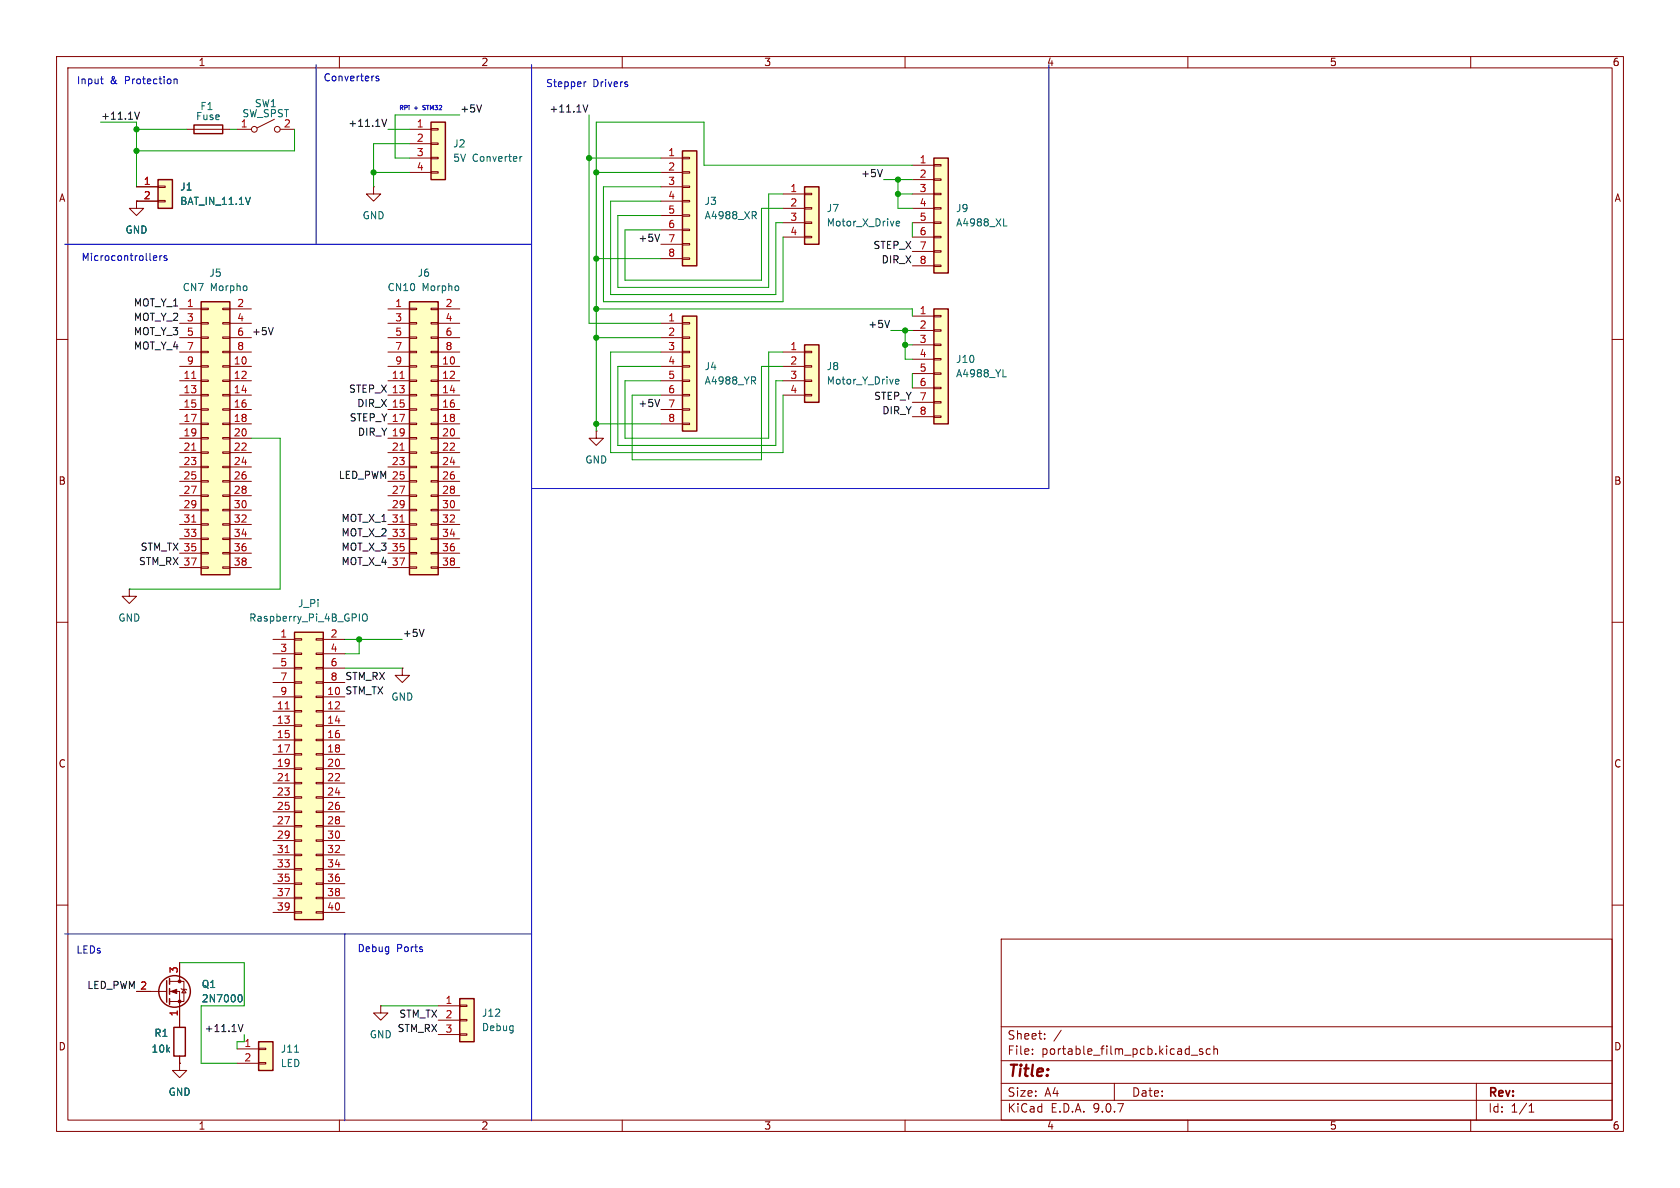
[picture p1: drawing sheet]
<svg xmlns="http://www.w3.org/2000/svg" width="297mm" height="210mm" viewBox="0 0 297 210" stroke-linecap="round" stroke-linejoin="round" font-family="sans-serif">
<g fill="none" stroke="#840000" stroke-width=".18">
<path d="M10 10h277v190h-277zM12 12h273v186h-273zM60 10v2M110 10v2M160 10v2M210 10v2M260 10v2M10 60h2M285 60h2M10 110h2M71.1 118.1v1.3h1.3l-1.3 1.3-1.3-1.3h1.3M71.1 118.1h.1"/>
<path d="M285 110h2M10 160h2M177 166h108v32h-108zM285 160h2M60 198v2M110 198v2M160 198v2M177 194.5h108M177 191.5h108M177 187.5h108M177 181.5h108M182.5 186.3v.1"/>
<path d="M182.5 185.5v.1M184.7 183.6v.1M184.7 182.8v.1M187.6 182.1l-1.3 2M197 191.5v3M210 198v2M210.6 186.5h1.1M212.6 185.5l-.4-.1-.2 .2 .1 .2 .5 .2v.3h-.6M214 185.5l-.5-.1-.3 .3v.4l.2 .2h.6M214.6 185.5l.2-.1 .4 .1v.9M214.6 184.9v1.5M260 198v2"/>
<path d="M261 191.5v6.5M270.3 196.6h.9M270.3 195.5l.4-.4v1.5"/>
</g>
<path d="M120.6 26.7h2.6v20.3h-2.6z" fill="#ffffc2"/>
<path d="M120.6 26.7h2.6v20.3h-2.6z" fill="none" stroke="#840000" stroke-width=".25"/>
<g fill="none" stroke="#840000" stroke-width=".18">
<path d="M116.8 27.9h3.8M116.8 30.5h3.8M116.8 33h3.8M116.8 35.6h3.8M116.8 38.1h3.8M120.6 27.8h1.3v.3h-1.3zM120.6 30.4h1.3v.2h-1.3zM120.6 32.9h1.3v.2h-1.3zM120.6 35.4h1.3v.3h-1.3zM120.6 38h1.3v.2h-1.3zM116.8 40.6h3.8M116.8 43.2h3.8"/>
<path d="M116.8 45.7h3.8M120.6 40.5h1.3v.3h-1.3zM120.6 43.1h1.3v.2h-1.3zM120.6 45.6h1.3v.2h-1.3z"/>
</g>
<path d="M133.3 38.1l.4 .6M133.5 37.4l.2 .3-.1 .3-.1 .1" fill="none" stroke="#006464" stroke-width=".18"/>
<path d="M142.2 33h2.6v10.2h-2.6z" fill="#ffffc2"/>
<path d="M142.2 33h2.6v10.2h-2.6z" fill="none" stroke="#840000" stroke-width=".25"/>
<path d="M138.4 34.3h3.8M138.4 36.8h3.8M138.4 39.4h3.8M142.2 34.2h1.3v.2h-1.3zM142.2 36.7h1.3v.3h-1.3zM142.2 39.2h1.3v.3h-1.3zM138.4 41.9h3.8M142.2 41.8h1.3v.2h-1.3z" fill="none" stroke="#840000" stroke-width=".18"/>
<path d="M158.4 39.5l.6-.1v-.2l-.4-.1-.2 .2 .1 .6h.5" fill="none" stroke="#006464" stroke-width=".18"/>
<path d="M165.1 54.6h2.5v20.3h-2.5z" fill="#ffffc2"/>
<path d="M165.1 54.6h2.5v20.3h-2.5z" fill="none" stroke="#840000" stroke-width=".25"/>
<g fill="none" stroke="#840000" stroke-width=".18">
<path d="M161.3 55.9h3.8M161.3 58.4h3.8M165.1 55.8h1.3v.2h-1.3zM165.1 58.3h1.3v.2h-1.3zM161.3 61h3.8M161.3 63.5h3.8M161.3 66h3.8M161.3 68.6h3.8M161.3 71.1h3.8M161.3 73.7h3.8M165.1 60.8h1.3v.3h-1.3zM165.1 63.4h1.3v.2h-1.3z"/>
<path d="M165.1 65.9h1.3v.3h-1.3zM165.1 68.5h1.3v.2h-1.3zM165.1 71h1.3v.2h-1.3zM165.1 73.5h1.3v.3h-1.3z"/>
</g>
<path d="M177.3 66.6h.6" fill="none" stroke="#006464" stroke-width=".18"/>
<path d="M81.3 176.5h2.5v7.7h-2.5z" fill="#ffffc2"/>
<path d="M81.3 176.5h2.5v7.7h-2.5z" fill="none" stroke="#840000" stroke-width=".25"/>
<path d="M77.5 177.8h3.8M81.3 177.7h1.2v.2h-1.2zM77.5 180.3h3.8M77.5 182.9h3.8M81.3 180.2h1.2v.3h-1.2zM81.3 182.8h1.2v.2h-1.2z" fill="none" stroke="#840000" stroke-width=".18"/>
<path d="M165.1 27.9h2.5v20.4h-2.5z" fill="#ffffc2"/>
<path d="M165.1 27.9h2.5v20.4h-2.5z" fill="none" stroke="#840000" stroke-width=".25"/>
<g fill="none" stroke="#840000" stroke-width=".18">
<path d="M161.3 29.2h3.8M161.3 31.8h3.8M161.3 34.3h3.8M161.3 36.8h3.8M161.3 39.4h3.8M165.1 29.1h1.3v.2h-1.3zM165.1 31.6h1.3v.3h-1.3zM165.1 34.2h1.3v.2h-1.3zM165.1 36.7h1.3v.3h-1.3zM165.1 39.2h1.3v.3h-1.3zM161.3 41.9h3.8M161.3 44.5h3.8"/>
<path d="M161.3 47h3.8M165.1 41.8h1.3v.2h-1.3zM165.1 44.3h1.3v.3h-1.3zM165.1 46.9h1.3v.2h-1.3zM105.4 76.2v1.3h1.3l-1.3 1.2-1.3-1.2h1.3M105.4 76.2h.1M67.3 177.8v1.3h1.3l-1.3 1.2-1.3-1.2h1.3M67.3 177.8h.1"/>
</g>
<path d="M177.4 39.9h.6" fill="none" stroke="#006464" stroke-width=".18"/>
<path d="M120.6 55.9h2.6v20.3h-2.6z" fill="#ffffc2"/>
<path d="M120.6 55.9h2.6v20.3h-2.6z" fill="none" stroke="#840000" stroke-width=".25"/>
<g fill="none" stroke="#840000" stroke-width=".18">
<path d="M116.8 57.2h3.8M116.8 59.7h3.8M120.6 57h1.3v.3h-1.3zM120.6 59.6h1.3v.2h-1.3zM116.8 62.2h3.8M116.8 64.8h3.8M116.8 67.3h3.8M116.8 69.9h3.8M116.8 72.4h3.8M116.8 74.9h3.8M120.6 62.1h1.3v.3h-1.3zM120.6 64.6h1.3v.3h-1.3z"/>
<path d="M120.6 67.2h1.3v.2h-1.3zM120.6 69.7h1.3v.3h-1.3zM120.6 72.3h1.3v.2h-1.3zM120.6 74.8h1.3v.3h-1.3z"/>
</g>
<path d="M133.2 67.3l.4 .6M133.5 66.7v.5" fill="none" stroke="#006464" stroke-width=".18"/>
<path d="M52.1 111.8h5v50.8h-5z" fill="#ffffc2"/>
<path d="M52.1 111.8h5v50.8h-5z" fill="none" stroke="#840000" stroke-width=".25"/>
<g fill="none" stroke="#840000" stroke-width=".18">
<path d="M48.3 113h3.8M48.3 115.6h3.8M48.3 118.1h3.8M52.1 112.9h1.2v.3h-1.2zM52.1 115.4h1.2v.3h-1.2zM52.1 118h1.2v.2h-1.2zM55.9 112.9h1.2v.3h-1.2zM55.9 115.4h1.2v.3h-1.2zM55.9 118h1.2v.2h-1.2zM57.1 113h3.9M57.1 115.6h3.9M57.1 118.1h3.9"/>
<path d="M48.3 120.7h3.8M48.3 123.2h3.8M48.3 125.7h3.8M48.3 128.3h3.8M48.3 130.8h3.8M48.3 133.4h3.8M48.3 135.9h3.8M48.3 138.4h3.8M52.1 120.5h1.2v.3h-1.2zM52.1 123.1h1.2v.2h-1.2zM52.1 125.6h1.2v.3h-1.2zM52.1 128.1h1.2v.3h-1.2z"/>
<path d="M52.1 130.7h1.2v.2h-1.2zM52.1 133.2h1.2v.3h-1.2zM52.1 135.8h1.2v.2h-1.2zM52.1 138.3h1.2v.3h-1.2zM55.9 120.5h1.2v.3h-1.2zM55.9 123.1h1.2v.2h-1.2zM55.9 125.6h1.2v.3h-1.2zM55.9 128.1h1.2v.3h-1.2zM55.9 130.7h1.2v.2h-1.2zM55.9 133.2h1.2v.3h-1.2zM55.9 135.8h1.2v.2h-1.2zM55.9 138.3h1.2v.3h-1.2z"/>
<path d="M57.1 120.7h3.9M57.1 123.2h3.9M57.1 125.7h3.9M57.1 128.3h3.9M57.1 130.8h3.9M57.1 133.4h3.9M57.1 135.9h3.9M57.1 138.4h3.9M48.3 141h3.8M48.3 143.5h3.8M48.3 146.1h3.8M48.3 148.6h3.8"/>
<path d="M48.3 151.1h3.8M48.3 153.7h3.8M48.3 156.2h3.8M48.3 158.8h3.8M52.1 140.8h1.2v.3h-1.2zM52.1 143.4h1.2v.2h-1.2zM52.1 145.9h1.2v.3h-1.2zM52.1 148.5h1.2v.2h-1.2zM52.1 151h1.2v.3h-1.2zM52.1 153.5h1.2v.3h-1.2zM52.1 156.1h1.2v.2h-1.2zM52.1 158.6h1.2v.3h-1.2z"/>
<path d="M55.9 140.8h1.2v.3h-1.2zM55.9 143.4h1.2v.2h-1.2zM55.9 145.9h1.2v.3h-1.2zM55.9 148.5h1.2v.2h-1.2zM55.9 151h1.2v.3h-1.2zM55.9 153.5h1.2v.3h-1.2zM55.9 156.1h1.2v.2h-1.2zM55.9 158.6h1.2v.3h-1.2zM57.1 141h3.9M57.1 143.5h3.9M57.1 146.1h3.9M57.1 148.6h3.9"/>
<path d="M57.1 151.1h3.9M57.1 153.7h3.9M57.1 156.2h3.9M57.1 158.8h3.9M48.3 161.3h3.8M52.1 161.2h1.2v.2h-1.2zM55.9 161.2h1.2v.2h-1.2zM57.1 161.3h3.9"/>
</g>
<path d="M50.4 125.3h.7M50.4 138h.7M50.4 150.7h.7" fill="none" stroke="#a90000" stroke-width=".18"/>
<path d="M64.1 108.7l.3-.2a.43 .43 0 0 1 .5 .5v.4a.42 .42 0 0 1-.4 .4 .42 .42 0 0 1-.4-.4z" fill="none" stroke="#006464" stroke-width=".18"/>
<path d="M142.2 61h2.6v10.1h-2.6z" fill="#ffffc2"/>
<g fill="none" stroke="#840000" stroke-width=".25">
<path d="M142.2 61h2.6v10.1h-2.6zM29.5 173.4v3.8M30 173v1M30 174.8v1M30 176.5v1"/>
<circle cx="30.9" cy="175.3" r="2.79"/>
</g>
<g fill="none" stroke="#840000" stroke-width=".18">
<path d="M138.4 62.2h3.8M138.4 64.8h3.8M138.4 67.3h3.8M138.4 69.9h3.8M142.2 62.1h1.3v.3h-1.3zM142.2 64.6h1.3v.3h-1.3zM142.2 67.2h1.3v.2h-1.3zM142.2 69.7h1.3v.3h-1.3zM24.1 175.3h5.4M30 173.5h2.5v3.5h-2.5M30 175.3h1.7v5M31.7 170.2v3.3"/>
<path d="M32 174.8l.1 .1h.8l.1 .1M32.5 174.9l.4 .6h-.8z"/>
</g>
<path d="M158.4 67.8h.5M158.4 67.1l.3-.1 .2 .3-.6 .2M42.3 175.9l.1-.1a.68 .68 0 0 1 .4 .7 .68 .68 0 0 1-.4 .6l-.1-.1" fill="none" stroke="#006464" stroke-width=".18"/>
<g fill="#840000" stroke="#840000" stroke-width=".18">
<path d="M30.2 175.3l1-.4v.7z"/>
<circle cx="31.7" cy="173.5" r=".25"/>
<circle cx="31.7" cy="177" r=".25"/>
</g>
<path d="M45.7 184.2h2.6v5h-2.6z" fill="#ffffc2"/>
<path d="M30.7 181.6h2.1v5.1h-2.1zM45.7 184.2h2.6v5h-2.6z" fill="none" stroke="#840000" stroke-width=".25"/>
<path d="M22.9 104.1v1.3h1.2l-1.2 1.3-1.3-1.3h1.3M22.9 104.1h.1M31.7 180.3v1.3M31.7 186.7v1.3M41.9 185.4h3.8M41.9 188h3.8M45.7 185.3h1.3v.2h-1.3zM45.7 187.8h1.3v.3h-1.3z" fill="none" stroke="#840000" stroke-width=".18"/>
<path d="M52.1 186h.7" fill="none" stroke="#006464" stroke-width=".18"/>
<path d="M35.6 53.3h5v48.3h-5z" fill="#ffffc2"/>
<path d="M35.6 53.3h5v48.3h-5z" fill="none" stroke="#840000" stroke-width=".25"/>
<g fill="none" stroke="#840000" stroke-width=".18">
<path d="M31.7 54.6h3.9M31.7 57.2h3.9M31.7 59.7h3.9M35.6 54.5h1.2v.2h-1.2zM35.6 57h1.2v.3h-1.2zM35.6 59.6h1.2v.2h-1.2zM39.4 54.5h1.2v.2h-1.2zM39.4 57h1.2v.3h-1.2zM39.4 59.6h1.2v.2h-1.2zM40.6 54.6h3.8M40.6 57.2h3.8M40.6 59.7h3.8"/>
<path d="M31.7 62.2h3.9M31.7 64.8h3.9M31.7 67.3h3.9M31.7 69.9h3.9M31.7 72.4h3.9M31.7 74.9h3.9M31.7 77.5h3.9M35.6 62.1h1.2v.3h-1.2zM35.6 64.6h1.2v.3h-1.2zM35.6 67.2h1.2v.2h-1.2zM35.6 69.7h1.2v.3h-1.2zM35.6 72.3h1.2v.2h-1.2z"/>
<path d="M35.6 74.8h1.2v.3h-1.2zM35.6 77.3h1.2v.3h-1.2zM35.6 79.9h1.2v.2h-1.2zM39.4 62.1h1.2v.3h-1.2zM39.4 64.6h1.2v.3h-1.2zM39.4 67.2h1.2v.2h-1.2zM39.4 69.7h1.2v.3h-1.2zM39.4 72.3h1.2v.2h-1.2zM39.4 74.8h1.2v.3h-1.2zM39.4 77.3h1.2v.3h-1.2zM39.4 79.9h1.2v.2h-1.2zM40.6 62.2h3.8"/>
<path d="M40.6 64.8h3.8M40.6 67.3h3.8M40.6 69.9h3.8M40.6 72.4h3.8M40.6 74.9h3.8M40.6 77.5h3.8M31.7 80h3.9M31.7 82.6h3.9M31.7 85.1h3.9M31.7 87.6h3.9M31.7 90.2h3.9M31.7 92.7h3.9"/>
<path d="M31.7 95.3h3.9M31.7 97.8h3.9M35.6 82.4h1.2v.3h-1.2zM35.6 85h1.2v.2h-1.2zM35.6 87.5h1.2v.3h-1.2zM35.6 90h1.2v.3h-1.2zM35.6 92.6h1.2v.2h-1.2zM35.6 95.1h1.2v.3h-1.2zM35.6 97.7h1.2v.2h-1.2zM39.4 82.4h1.2v.3h-1.2zM39.4 85h1.2v.2h-1.2zM39.4 87.5h1.2v.3h-1.2z"/>
<path d="M39.4 90h1.2v.3h-1.2zM39.4 92.6h1.2v.2h-1.2zM39.4 95.1h1.2v.3h-1.2zM39.4 97.7h1.2v.2h-1.2zM40.6 80h3.8M40.6 82.6h3.8M40.6 85.1h3.8M40.6 87.6h3.8M40.6 90.2h3.8M40.6 92.7h3.8M40.6 95.3h3.8M40.6 97.8h3.8"/>
<path d="M31.7 100.3h3.9M35.6 100.2h1.2v.3h-1.2zM39.4 100.2h1.2v.3h-1.2zM40.6 100.3h3.8M31.7 188v1.2h1.3l-1.3 1.3-1.2-1.3h1.2M31.7 188h.1"/>
</g>
<path d="M33.9 66.9h.7M33.9 79.6h.7M33.9 92.3h.7" fill="none" stroke="#a90000" stroke-width=".18"/>
<path d="M72.4 53.3h5.1v48.3h-5.1z" fill="#ffffc2"/>
<path d="M72.4 53.3h5.1v48.3h-5.1z" fill="none" stroke="#840000" stroke-width=".25"/>
<g fill="none" stroke="#840000" stroke-width=".18">
<path d="M68.6 54.6h3.8M68.6 57.2h3.8M68.6 59.7h3.8M72.4 54.5h1.3v.2h-1.3zM72.4 57h1.3v.3h-1.3zM72.4 59.6h1.3v.2h-1.3zM76.2 54.5h1.3v.2h-1.3zM76.2 57h1.3v.3h-1.3zM76.2 59.6h1.3v.2h-1.3zM77.5 54.6h3.8M77.5 57.2h3.8M77.5 59.7h3.8"/>
<path d="M68.6 62.2h3.8M68.6 64.8h3.8M68.6 67.3h3.8M68.6 69.9h3.8M68.6 72.4h3.8M68.6 74.9h3.8M68.6 77.5h3.8M72.4 62.1h1.3v.3h-1.3zM72.4 64.6h1.3v.3h-1.3zM72.4 67.2h1.3v.2h-1.3zM72.4 69.7h1.3v.3h-1.3zM72.4 72.3h1.3v.2h-1.3z"/>
<path d="M72.4 74.8h1.3v.3h-1.3zM72.4 77.3h1.3v.3h-1.3zM72.4 79.9h1.3v.2h-1.3zM76.2 62.1h1.3v.3h-1.3zM76.2 64.6h1.3v.3h-1.3zM76.2 67.2h1.3v.2h-1.3zM76.2 69.7h1.3v.3h-1.3zM76.2 72.3h1.3v.2h-1.3zM76.2 74.8h1.3v.3h-1.3zM76.2 77.3h1.3v.3h-1.3zM76.2 79.9h1.3v.2h-1.3zM77.5 62.2h3.8"/>
<path d="M77.5 64.8h3.8M77.5 67.3h3.8M77.5 69.9h3.8M77.5 72.4h3.8M77.5 74.9h3.8M77.5 77.5h3.8M68.6 80h3.8M68.6 82.6h3.8M68.6 85.1h3.8M68.6 87.6h3.8M68.6 90.2h3.8M68.6 92.7h3.8"/>
<path d="M68.6 95.3h3.8M68.6 97.8h3.8M72.4 82.4h1.3v.3h-1.3zM72.4 85h1.3v.2h-1.3zM72.4 87.5h1.3v.3h-1.3zM72.4 90h1.3v.3h-1.3zM72.4 92.6h1.3v.2h-1.3zM72.4 95.1h1.3v.3h-1.3zM72.4 97.7h1.3v.2h-1.3zM76.2 82.4h1.3v.3h-1.3zM76.2 85h1.3v.2h-1.3zM76.2 87.5h1.3v.3h-1.3z"/>
<path d="M76.2 90h1.3v.3h-1.3zM76.2 92.6h1.3v.2h-1.3zM76.2 95.1h1.3v.3h-1.3zM76.2 97.7h1.3v.2h-1.3zM77.5 80h3.8M77.5 82.6h3.8M77.5 85.1h3.8M77.5 87.6h3.8M77.5 90.2h3.8M77.5 92.7h3.8M77.5 95.3h3.8M77.5 97.8h3.8"/>
<path d="M68.6 100.3h3.8M72.4 100.2h1.3v.3h-1.3zM76.2 100.2h1.3v.3h-1.3zM77.5 100.3h3.8"/>
</g>
<path d="M70.7 66.9h.8M70.7 79.6h.8M70.7 92.3h.8" fill="none" stroke="#a90000" stroke-width=".18"/>
<path d="M27.9 31.8h2.6v5h-2.6z" fill="#ffffc2"/>
<path d="M27.9 31.8h2.6v5h-2.6zM34.3 22.1h5.1v1.5h-5.1z" fill="none" stroke="#840000" stroke-width=".25"/>
<g fill="none" stroke="#840000" stroke-width=".18">
<path d="M24.1 35.6v1.2h1.3l-1.3 1.3-1.2-1.3h1.2M24.1 35.6h.1M24.1 33h3.8M24.1 35.6h3.8M27.9 32.9h1.3v.2h-1.3zM27.9 35.4h1.3v.3h-1.3zM33 22.9h7.6M41.9 22.9h2.5M48.5 21.1l-3 1.5M49.5 22.9h2.6M66 33v1.3h1.3l-1.3 1.3-1.2-1.3h1.2M66 33h.1"/>
<circle cx="45" cy="22.9" r=".51"/>
<circle cx="49" cy="22.9" r=".51"/>
</g>
<path d="M44.3 34.9l-.5 1.2" fill="none" stroke="#006464" stroke-width=".18"/>
<path d="M76.2 21.6h2.5v10.2h-2.5z" fill="#ffffc2"/>
<path d="M76.2 21.6h2.5v10.2h-2.5z" fill="none" stroke="#840000" stroke-width=".25"/>
<g fill="none" stroke="#840000" stroke-width=".18">
<path d="M24.1 35.6h.1M24.1 33h3.8M24.1 35.6h3.8M72.4 22.9h3.8M72.4 25.4h3.8M72.4 27.9h3.8M72.4 30.5h3.8M76.2 22.7h1.3v.3h-1.3zM76.2 25.3h1.3v.2h-1.3zM76.2 27.8h1.3v.3h-1.3zM76.2 30.4h1.3v.2h-1.3zM24.1 175.3h2.6"/>
<path d="M31.7 170.2v2.5M31.7 177.8v3.8M31.7 188h.1M31.7 186.7v1.3"/>
</g>
<path d="M44.3 34.9l-.5 1.2M91.9 27.7v.8M92.3 27.7l-.4 .2M42.3 175.9l.1-.1a.68 .68 0 0 1 .4 .7 .68 .68 0 0 1-.4 .6l-.1-.1" fill="none" stroke="#006464" stroke-width=".18"/>
<path d="M23.8 19.8l.4 1.3 .5-1.3M85.1 18.5l-.4 1.3M103.1 18.5l.4 1.3 .4-1.3M67.5 21.1l.4 1.2 .5-1.2M156 30l-.4 1.2M48.3 57.9l-.4 1.3M116.6 41.4l-.4 1.3M157.3 56.6l-.5 1.3M116.6 70.6l-.4 1.3M75 111.2l-.5 1.3M42.1 181.1l.4 1.3 .5-1.3" fill="none" stroke="#0f0f0f" stroke-width=".18"/>
<g fill="none" stroke="#0000c2" stroke-width=".18">
<path d="M17.8 14h.5M17.9 14.6l.4 .2M30.8 14.1l.2-.1h.3v.8M30.8 14v.8M55.9 11.4v31.8M66.9 13.5h-.3l-.1 .1v.2l.4 .1v.3h-.4M94 11.4v186.7M103.3 14.5v.8M103.6 14.5l-.3 .2M110.9 15v.3M185.4 11.4v75h-91.4M11.4 43.2h82.6"/>
<path d="M27.3 45.2l.4 .1v.2l-.6 .1M27.7 46h-.4M28.3 45.2v.8M28.6 45.2l-.3 .2M29.5 45.3l-.3-.1-.2 .2 .1 .2 .4 .1v.3h-.5M11.4 165.1h82.6M61 165.1v33"/>
</g>
<g fill="none" stroke="#009600" stroke-width=".18">
<path d="M17.8 21.6h6.3v11.4M24.1 22.9h8.9M40.6 22.9h1.3M52.1 22.9v3.8h-28M66 30.5h6.4M68.6 22.9h3.8M72.4 25.4h-6.4v7.6M81.3 20.3h-11.5v7.6h2.6M104.1 20.3v36.9h12.7M104.1 27.9h12.7M105.4 30.5h11.4M116.8 35.6h-8.9v16.5h29.3v-12.7h1.2"/>
<path d="M116.8 33h-10.1v20.3h31.7v-11.4M138.4 34.3h-2.5v16.5h-26.7v-12.7h7.6M138.4 36.8h-3.8v12.7h-24.1v-8.9h6.3M156.2 31.8h5.1M158.7 31.8v5h2.6M158.7 34.3h2.6M161.3 39.4v2.5M161.3 29.2h-36.8v-7.6h-19.1v54.6M105.4 54.6h55.9v1.3M105.4 45.7h11.4M105.4 59.7h11.4M157.5 58.4h3.8"/>
<path d="M160 58.4v5.1h1.3M44.4 77.5h5.1v26.6h-26.6M105.4 74.9h11.4M116.8 64.8h-7.6v13.9h28v-11.4h1.2M116.8 62.2h-8.9v17.8h30.5v-10.1M138.4 62.2h-2.5v15.3h-25.4v-10.2h6.3M138.4 64.8h-3.8v16.5h-22.8v-11.4h5M160 61h1.3M161.3 66v2.6M61 118.1h10.1M61 113h10.1M63.5 113v2.6h-2.5"/>
<path d="M31.7 170.2h11.5v7.6h-7.6v10.2h6.3M67.3 177.8h10.2M43.2 182.9v1.3h-1.3v1.2"/>
</g>
<g fill="#009600" stroke="#009600" stroke-width=".18">
<circle cx="66" cy="30.5" r=".46"/>
<circle cx="24.1" cy="26.7" r=".46"/>
<circle cx="24.1" cy="22.9" r=".46"/>
<circle cx="158.7" cy="34.3" r=".46"/>
<circle cx="158.7" cy="31.8" r=".46"/>
<circle cx="160" cy="61" r=".46"/>
<circle cx="160" cy="58.4" r=".46"/>
<circle cx="105.4" cy="59.7" r=".46"/>
<circle cx="105.4" cy="74.9" r=".46"/>
<circle cx="63.5" cy="113" r=".46"/>
<circle cx="105.4" cy="54.6" r=".46"/>
<circle cx="105.4" cy="30.5" r=".46"/>
<circle cx="104.1" cy="27.9" r=".46"/>
<circle cx="105.4" cy="45.7" r=".46"/>
</g>
<text font-size="2.8" fill="#840000" x="178" y="190.9">Title:</text>
<g font-size="2.1" fill="#840000">
<text x="178" y="184">Sheet:</text>
<text x="178" y="186.7">File:</text>
<text x="184.1" y="186.7">portable_film_pcb.kicad_sch</text>
<text x="178" y="196.9">KiCad</text>
<text x="178" y="194.1">Size:</text>
<text x="184.7" y="194.1">A4</text>
<text x="185.7" y="196.9">E.D.A.</text>
<text x="193.3" y="196.9">9.0.7</text>
<text x="200" y="194.1">Date:</text>
<text x="263" y="194.3">Rev:</text>
<text x="263" y="196.9">Id:</text>
<text x="267.1" y="196.9">1/1</text>
</g>
<g font-size="1.8" fill="#840000">
<text x="35" y="11.9">1</text>
<text x="85" y="11.9">2</text>
<text x="135" y="11.9">3</text>
<text x="185" y="11.9">4</text>
<text x="235" y="11.9">5</text>
<text x="285" y="11.9">6</text>
<text x="10.3" y="35.9">A</text>
<text x="285.3" y="35.9">A</text>
<text x="10.3" y="85.9">B</text>
<text x="285.3" y="85.9">B</text>
<text x="10.3" y="135.9">C</text>
<text x="285.3" y="135.9">C</text>
<text x="10.3" y="185.9">D</text>
<text x="285.3" y="185.9">D</text>
<text x="35" y="199.9">1</text>
<text x="85" y="199.9">2</text>
<text x="135" y="199.9">3</text>
<text x="185" y="199.9">4</text>
<text x="235" y="199.9">5</text>
<text x="285" y="199.9">6</text>
</g>
<g font-size="1.8" fill="#0000c2">
<text x="13.5" y="15.1">Input</text>
<text x="19.4" y="15.1">&amp;</text>
<text x="22.2" y="15.1">Protection</text>
<text x="57.1" y="14.6">Converters</text>
<text x="96.4" y="15.6">Stepper</text>
<text x="104.8" y="15.6">Drivers</text>
<text x="14.3" y="46.3">Microcontrollers</text>
<text x="13.4" y="168.8">LEDs</text>
<text x="63.1" y="168.5">Debug</text>
<text x="70.1" y="168.5">Ports</text>
</g>
<g font-size="1.8" fill="#0f0f0f">
<text x="17.8" y="21.2">+11.1V</text>
<text x="61.5" y="22.5">+11.1V</text>
<text x="81.3" y="20">+5V</text>
<text x="97" y="20">+11.1V</text>
<text x="152.1" y="31.4">+5V</text>
<text x="112.8" y="42.8">+5V</text>
<text x="154.3" y="44.1">STEP_X</text>
<text x="155.8" y="46.6">DIR_X</text>
<text x="23.6" y="54.3">MOT_Y_1</text>
<text x="23.6" y="59.3">MOT_Y_3</text>
<text x="23.6" y="56.8">MOT_Y_2</text>
<text x="44.4" y="59.3">+5V</text>
<text x="153.4" y="58.1">+5V</text>
<text x="23.6" y="61.9">MOT_Y_4</text>
<text x="61.6" y="69.5">STEP_X 13</text>
<text x="154.4" y="70.8">STEP_Y</text>
<text x="61.7" y="74.6">STEP_Y 17</text>
<text x="63.1" y="72">DIR_X 15</text>
<text x="63.2" y="77.1">DIR_Y 19</text>
<text x="112.8" y="72">+5V</text>
<text x="155.9" y="73.3">DIR_Y</text>
<text x="59.8" y="84.7">LED_PWM 25</text>
<text x="60.3" y="92.4">MOT_X_1</text>
<text x="60.3" y="94.9">MOT_X_2</text>
<text x="24.5" y="100">STM_RX 37</text>
<text x="24.8" y="97.4">STM_TX 35</text>
<text x="60.3" y="100">MOT_X_4</text>
<text x="60.3" y="97.4">MOT_X_3</text>
<text x="71.1" y="112.7">+5V</text>
<text x="61" y="122.8">STM_TX</text>
<text x="61" y="120.3">STM_RX</text>
<text x="15.3" y="174.9">LED_PWM 2</text>
<text x="70.5" y="180">STM_TX 2</text>
<text x="36.1" y="182.5">+11.1V</text>
<text x="70.2" y="182.5">STM_RX</text>
</g>
<g font-size="1.8" fill="#006464">
<text x="34.6" y="21.4">Fuse</text>
<text x="35.3" y="19.7">F1</text>
<text x="42.7" y="20.9">SW_SPST</text>
<text x="45" y="19.2">SW1</text>
<text x="80" y="26.3">J2</text>
<text x="80" y="28.8">5V</text>
<text x="83.5" y="28.8">Converter</text>
<text x="31.8" y="33.9">J1</text>
<text x="22.1" y="41.5">GND</text>
<text x="31.8" y="36.4">BAT_IN_11.1V</text>
<text x="64" y="39">GND</text>
<text x="124.5" y="36.4">J3</text>
<text x="124.5" y="39">A4988_XR</text>
<text x="146.1" y="37.7">J7</text>
<text x="146.1" y="40.2">Motor_X_Drive</text>
<text x="168.9" y="37.7">J9</text>
<text x="168.9" y="40.2">A4988_XL</text>
<text x="32.2" y="51.7">CN7</text>
<text x="36.9" y="49.1">J5</text>
<text x="37.2" y="51.7">Morpho</text>
<text x="68.4" y="51.7">CN10</text>
<text x="73.7" y="49.1">J6</text>
<text x="74.6" y="51.7">Morpho</text>
<text x="124.5" y="65.6">J4</text>
<text x="146.1" y="65.6">J8</text>
<text x="168.9" y="64.4">J10</text>
<text x="124.5" y="68.2">A4988_YR</text>
<text x="146.1" y="68.2">Motor_Y_Drive</text>
<text x="168.9" y="66.9">A4988_YL</text>
<text x="103.4" y="82.1">GND</text>
<text x="52.6" y="107.5">J_Pi</text>
<text x="20.8" y="110.1">GND</text>
<text x="44" y="110.1">Raspberry_Pi_4B_GPIO</text>
<text x="69.1" y="124.1">GND</text>
<text x="35.6" y="174.9">Q1</text>
<text x="35.6" y="177.4">2N7000</text>
<text x="85.1" y="179.9">J12</text>
<text x="27.2" y="183.5">R1</text>
<text x="65.3" y="183.7">GND</text>
<text x="85.1" y="182.5">Debug</text>
<text x="26.7" y="186.3">10k</text>
<text x="49.5" y="188.8">LED</text>
<text x="49.5" y="186.3">J11</text>
<text x="29.7" y="193.9">GND</text>
</g>
<g font-size="1.8" fill="#a90000">
<text x="42.5" y="22.6">1</text>
<text x="50.1" y="22.6">2</text>
<text x="73.6" y="22.6">1</text>
<text x="73.6" y="25.1">2</text>
<text x="73.6" y="27.7">3</text>
<text x="118" y="27.7">1</text>
<text x="162.5" y="29">1</text>
<text x="25.3" y="32.8">1</text>
<text x="25.3" y="35.3">2</text>
<text x="73.6" y="30.2">4</text>
<text x="118" y="30.2">2</text>
<text x="118" y="32.8">3</text>
<text x="118" y="35.3">4</text>
<text x="139.6" y="34">1</text>
<text x="162.5" y="31.5">2</text>
<text x="162.5" y="34">3</text>
<text x="118" y="37.8">5</text>
<text x="118" y="40.4">6</text>
<text x="139.6" y="36.6">2</text>
<text x="139.6" y="39.1">3</text>
<text x="139.6" y="41.7">4</text>
<text x="162.5" y="36.6">4</text>
<text x="162.5" y="39.1">5</text>
<text x="162.5" y="41.7">6</text>
<text x="118" y="42.9">7</text>
<text x="118" y="45.5">8</text>
<text x="162.5" y="44.2">7</text>
<text x="162.5" y="46.7">8</text>
<text x="32.9" y="54.4">1</text>
<text x="32.9" y="56.9">3</text>
<text x="32.9" y="59.4">5</text>
<text x="41.8" y="54.4">2</text>
<text x="41.8" y="56.9">4</text>
<text x="41.8" y="59.4">6</text>
<text x="69.8" y="54.4">1</text>
<text x="69.8" y="56.9">3</text>
<text x="69.8" y="59.4">5</text>
<text x="78.7" y="54.4">2</text>
<text x="78.7" y="56.9">4</text>
<text x="78.7" y="59.4">6</text>
<text x="118" y="56.9">1</text>
<text x="118" y="59.4">2</text>
<text x="162.5" y="55.6">1</text>
<text x="162.5" y="58.2">2</text>
<text x="32.9" y="62">7</text>
<text x="32.9" y="64.5">9</text>
<text x="41.2" y="64.5">10</text>
<text x="41.8" y="62">8</text>
<text x="69.8" y="62">7</text>
<text x="69.8" y="64.5">9</text>
<text x="78.1" y="64.5">10</text>
<text x="78.7" y="62">8</text>
<text x="118" y="62">3</text>
<text x="118" y="64.5">4</text>
<text x="139.6" y="62">1</text>
<text x="139.6" y="64.5">2</text>
<text x="162.5" y="60.7">3</text>
<text x="162.5" y="63.2">4</text>
<text x="162.5" y="65.8">5</text>
<text x="32.3" y="67.1">11</text>
<text x="32.3" y="69.6">13</text>
<text x="41.2" y="67.1">12</text>
<text x="41.2" y="69.6">14</text>
<text x="69.2" y="67.1">11</text>
<text x="78.1" y="67.1">12</text>
<text x="78.1" y="69.6">14</text>
<text x="118" y="67.1">5</text>
<text x="118" y="69.6">6</text>
<text x="139.6" y="67.1">3</text>
<text x="139.6" y="69.6">4</text>
<text x="162.5" y="68.3">6</text>
<text x="162.5" y="70.9">7</text>
<text x="32.3" y="72.1">15</text>
<text x="32.3" y="74.7">17</text>
<text x="32.3" y="77.2">19</text>
<text x="41.2" y="72.1">16</text>
<text x="41.2" y="74.7">18</text>
<text x="41.2" y="77.2">20</text>
<text x="78.1" y="72.1">16</text>
<text x="78.1" y="74.7">18</text>
<text x="78.1" y="77.2">20</text>
<text x="118" y="72.1">7</text>
<text x="118" y="74.7">8</text>
<text x="162.5" y="73.4">8</text>
<text x="32.3" y="79.8">21</text>
<text x="32.3" y="82.3">23</text>
<text x="41.2" y="79.8">22</text>
<text x="41.2" y="82.3">24</text>
<text x="69.2" y="79.8">21</text>
<text x="69.2" y="82.3">23</text>
<text x="78.1" y="79.8">22</text>
<text x="78.1" y="82.3">24</text>
<text x="32.3" y="84.8">25</text>
<text x="32.3" y="87.4">27</text>
<text x="32.3" y="89.9">29</text>
<text x="41.2" y="84.8">26</text>
<text x="41.2" y="87.4">28</text>
<text x="41.2" y="89.9">30</text>
<text x="69.2" y="87.4">27</text>
<text x="69.2" y="89.9">29</text>
<text x="78.1" y="84.8">26</text>
<text x="78.1" y="87.4">28</text>
<text x="78.1" y="89.9">30</text>
<text x="32.3" y="92.5">31</text>
<text x="32.3" y="95">33</text>
<text x="41.2" y="92.5">32</text>
<text x="41.2" y="95">34</text>
<text x="69.2" y="92.5">31</text>
<text x="69.2" y="95">33</text>
<text x="78.1" y="92.5">32</text>
<text x="78.1" y="95">34</text>
<text x="41.2" y="97.5">36</text>
<text x="41.2" y="100.1">38</text>
<text x="69.2" y="97.5">35</text>
<text x="69.2" y="100.1">37</text>
<text x="78.1" y="97.5">36</text>
<text x="78.1" y="100.1">38</text>
<text x="49.5" y="112.8">1</text>
<text x="58.3" y="112.8">2</text>
<text x="49.5" y="115.3">3</text>
<text x="49.5" y="117.9">5</text>
<text x="58.3" y="115.3">4</text>
<text x="58.3" y="117.9">6</text>
<text x="48.9" y="125.5">11</text>
<text x="49.5" y="120.4">7</text>
<text x="49.5" y="122.9">9</text>
<text x="57.7" y="122.9">10</text>
<text x="57.7" y="125.5">12</text>
<text x="58.3" y="120.4">8</text>
<text x="48.9" y="128">13</text>
<text x="48.9" y="130.6">15</text>
<text x="57.7" y="128">14</text>
<text x="57.7" y="130.6">16</text>
<text x="48.9" y="133.1">17</text>
<text x="48.9" y="135.6">19</text>
<text x="57.7" y="133.1">18</text>
<text x="57.7" y="135.6">20</text>
<text x="48.9" y="138.2">21</text>
<text x="48.9" y="140.7">23</text>
<text x="48.9" y="143.3">25</text>
<text x="57.7" y="138.2">22</text>
<text x="57.7" y="140.7">24</text>
<text x="57.7" y="143.3">26</text>
<text x="48.9" y="145.8">27</text>
<text x="48.9" y="148.3">29</text>
<text x="57.7" y="145.8">28</text>
<text x="57.7" y="148.3">30</text>
<text x="48.9" y="150.9">31</text>
<text x="48.9" y="153.4">33</text>
<text x="48.9" y="156">35</text>
<text x="57.7" y="150.9">32</text>
<text x="57.7" y="153.4">34</text>
<text x="57.7" y="156">36</text>
<text x="48.9" y="158.5">37</text>
<text x="48.9" y="161">39</text>
<text x="57.7" y="158.5">38</text>
<text x="57.7" y="161">40</text>
<text x="31.5" y="172.2" transform="rotate(-90 31.5 172.2)">3</text>
<text x="24.7" y="175">2</text>
<text x="31.5" y="179.8" transform="rotate(-90 31.5 179.8)">1</text>
<text x="78.7" y="177.5">1</text>
<text x="43.1" y="185.2">1</text>
<text x="78.7" y="182.6">3</text>
<text x="43.1" y="187.7">2</text>
</g>
<g font-size="1.1" fill="#0000c2">
<text x="70.5" y="19.7">RPi</text>
<text x="73.2" y="19.7">+</text>
<text x="75.1" y="19.7">STM32</text>
</g>
</svg>
